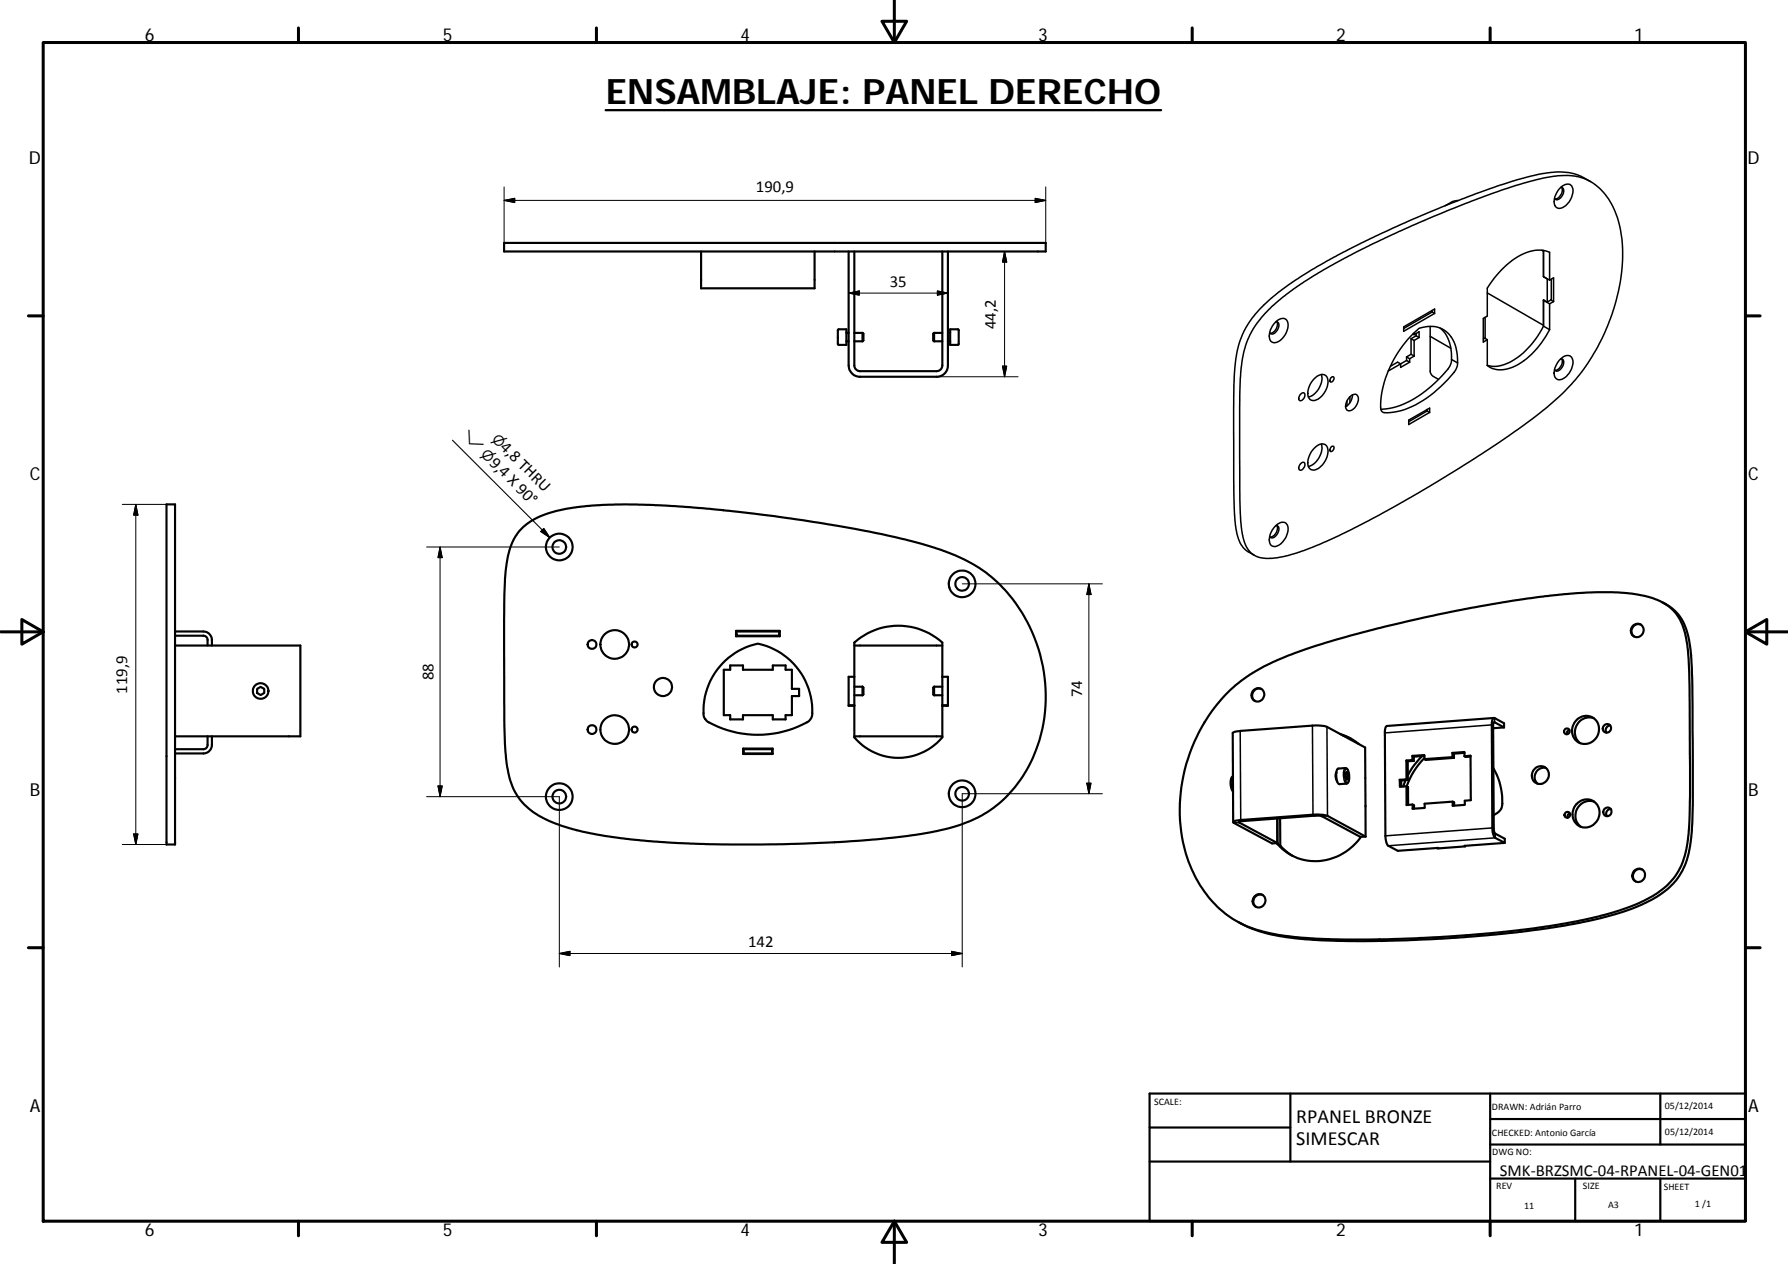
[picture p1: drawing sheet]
<svg xmlns="http://www.w3.org/2000/svg" width="420mm" height="297mm" viewBox="0 0 420 297" stroke-linecap="round" stroke-linejoin="round" font-family="sans-serif">
<g fill="none" stroke="#000" stroke-width=".51">
<path d="M118.5 57.1h127.2v2h-127.2zM164.8 59.1v8.7h26.6v-8.7M221.4 59.1v26.8a1.37 1.37 0 0 1-1.3 1.3h-18a1.41 1.41 0 0 1-1.3-1.3v-26.8M222.7 59.1v26.8a2.62 2.62 0 0 1-2.6 2.6h-18a2.65 2.65 0 0 1-2.7-2.6v-26.8M197 77.4h1.9v3.6l-2-.1zM198.9 78.1l.5 .1M200.8 78.2h1.9M202.7 78.2l.2 .2v1.6l-.2 .2M202.7 78.2v2M219.5 78.2v2M219.5 78.2l-.2 .2v1.6l.2 .2M219.5 78.2h1.9"/>
<path d="M223.3 77.4l2 .1-.1 3.5h-1.9zM223.3 78.1l-.6 .1M199.4 80.2l-.5 .1M200.8 80.2h1.9M219.5 80.2h1.9M222.7 80.2l.6 .1M39.1 118.5h2v80h-2zM122.7 124.1a22.1 22.1 0 0 1 12.5-4.8l3.9-.5 7.2-.3 7 .2 9 .5 9 .8 10.9 1.3 18.6 3a166.2 166.2 0 0 1 18.1 4.2 36.6 36.6 0 0 1 17.3 10.2 36.7 36.7 0 0 1 4.2 43.7 28.6 28.6 0 0 1-19.7 12.8 198.7 198.7 0 0 1-34.6 3.1l-14.6 .2-12.2-.4-12.2-1-4.8-.6-4.7-.9a32.2 32.2 0 0 1-13.3-5.5 14.8 14.8 0 0 1-5.1-10.1l-.4-3.3-.3-6.1v-26.7a54.8 54.8 0 0 1 1-13.7 12 12 0 0 1 3.2-6.1zM41.1 151.7h29.5v21.3h-29.5M41.1 148.4h6.7a2 2 0 0 1 2 2v1.3M41.1 149.4h6.9l.4 .2 .4 .6v1.5M169.7 156a15.8 15.8 0 0 1 8.4-4.7 16.1 16.1 0 0 1 12.7 17l-.3 .7a3.1 3.1 0 0 1-1.9 1.3 23.6 23.6 0 0 1-22.6-1l-.5-.6a15.4 15.4 0 0 1 4.2-12.7z"/>
<path d="M170.1 157.4h1.5v-1h3v1h7v-1h3v1h1.5v4.5h1.7v1.7h-1.7v4.5h-1.5v1h-3v-1h-7v1h-3v-1h-1.5zM173 149.4h.1M173 148.4h10.2M173 148.3h10.2v1.2h-10.2zM173.1 148.4v1h10M183.1 149.4h.1M183.1 148.4v1M200.8 159h-1.4v6.9h1.4M200.8 151a15.5 15.5 0 0 1 20.6 0v22.3a13.5 13.5 0 0 1-20.6 0zM200.8 151.7h20.6M221.4 159h1.3v6.9h-1.3M383.8 146.9a1.54 1.54 0 0 1 2.5 1.1 1.54 1.54 0 0 1-2.2 1.6 1.57 1.57 0 0 1-.3-2.7z"/>
<path d="M385.6 146.8a1.62 1.62 0 0 0-2 .7 1.62 1.62 0 0 0 .5 2.1M390.7 141.5a11.1 11.1 0 0 1 6.3 9.3l.2 1.7a210.8 210.8 0 0 1 .6 21.7v7.5a103.1 103.1 0 0 1-.6 17.1 16.4 16.4 0 0 1-10.3 13.3l-4.7 1.9-6.2 1.8-8.5 1.8-10.9 1.5-12.8 1.2-13.3 .7-11.4 .2-8.6-.2a49.6 49.6 0 0 1-17.4-3.2l-2.1-1.1M48.8 173v2.3l-.2 .4-.6 .3-6.9 .1M49.8 173v2a2.04 2.04 0 0 1-2 2.1h-6.7M60.4 161.9l.8-.5 .9 .5v1l-.9 .4-.8-.4zM174.6 177.1h7M174.6 176.1h7M174.6 175.9h7v1.3h-7zM174.8 176.1v1M181.4 176.1v1M199.4 165.7h1.4M200.8 161.4h1.9"/>
<path d="M200.8 163.4h1.9M200.8 173h20.6M202.7 161.4l.2 .2v1.6l-.2 .2M202.7 161.4v2M219.5 161.4v2M219.5 161.4h1.9M219.5 163.4h1.9M219.5 161.4l-.2 .2v1.6l.2 .2M221.4 165.7h1.3M289.1 162.1a48.4 48.4 0 0 1 17.6-9.5l7.5-2.3 9.8-2.7 10.7-2.5 11.2-2.3 9.7-1.7 8.8-1.1 8.3-.7 6.3-.1a27.1 27.1 0 0 1 11.9 2.5 11.1 11.1 0 0 1 5.4 8.9l.3 2.1 .3 5.4 .2 21.9a121.8 121.8 0 0 1-.6 18 16 16 0 0 1-9.6 13.4l-4.8 2-6.7 2-8 1.7-9.2 1.3-13.2 1.4-12.1 .7-11.3 .3-9.5-.1a56.3 56.3 0 0 1-19.4-3.1 25.8 25.8 0 0 1-13.6-15.8 39.1 39.1 0 0 1 7.9-37.5zM289.7 172.3l.1 20.9M289.7 172.3l.4-.3 1.3-.2 17-1.3 2.5 .1 .9 .2 9 4.9 .1 13.8"/>
<path d="M294.7 162.1a1.54 1.54 0 0 1 2.4 .8 1.54 1.54 0 0 1-1.6 2 1.53 1.53 0 0 1-1.4-1.1 1.53 1.53 0 0 1 .6-1.7zM296.4 161.9a1.61 1.61 0 0 0-2 .8 1.61 1.61 0 0 0 .5 2M314.9 172.5l2.3 .9 2.1 1.4M315.5 172.8l2 .8M330.5 178.7v4.4M330.5 178.7l.3 .2M330.8 178.9v4.4M331.9 177.6l2.8-.2v1M331.9 177.6v1M331.9 177.6l.3 .2M331.9 178.6l.3 .2M331.9 178.6l-1.4 .1"/>
<path d="M332.2 177.8v1M332.2 178.8l-1.4 .1M334.2 177.7l-1.9 2.1-1.5 2.4M334.7 177.6l-2.5 .2M334.7 178.1a17.7 17.7 0 0 0-4.2 6.7M341.3 176.9v1M341.3 176.9l2.8-.2v1M341.3 176.9l.4 .2M341.3 177.9l.4 .2M341.3 177.9l-6.6 .5M341.7 177.1v1M341.7 178.1l-6.6 .5-.4-.2"/>
<path d="M344.1 176.9l-2.4 .2M344.1 177.7l1.5-.1v10.4l-1.4 .2v.9l-2.8 .3v-1M344.1 177.7l.4 .2 1.1-.1M351.1 168.7l-25.2 1.9a1.56 1.56 0 0 0-.5 1.6l.2 24.6a2.92 2.92 0 0 0 .6 2l2.3 1.1 9.6-.6M353.4 170.9l-2.5 .2M353.4 170.9l-2.2-1.2-.2 .1-.1 .7 .1 24.5 .3 .8 2.3 1.3v1l-9.4 .7h.1M353.4 170.9v-.9l-2.2-1.3a.92 .92 0 0 0-.6 1.3l.1 24.9a3.1 3.1 0 0 0 .7 2l2.2 1.2M368.8 171.5l-.6 .5v.5M370.7 169a3.1 3.1 0 0 1 4.3 .2 3.1 3.1 0 0 1 0 4.4 3.1 3.1 0 0 1-4.7 .4 3.1 3.1 0 0 1 .1-4.7zM374.5 168.8a3.4 3.4 0 0 0-4 1.6 3.4 3.4 0 0 0 .8 4.3M378.4 170.5a1.09 1.09 0 0 0-.9 1.7M289.7 182.5a2.48 2.48 0 0 0-.3 2.8l.4 .7"/>
<path d="M300.2 192.3v6M300.2 198.3l.7 .4M300.8 192.3l.1 6.4M300.9 198.7l1.1 1.1 1.8 1.4M314.3 180.7l1.9-.2a2.21 2.21 0 0 1 .8 2.1v.3a1.13 1.13 0 0 1-.6 1.2l-1.6 .2a2.94 2.94 0 0 1-.7-3zM316.5 181.4l.3 .6v.9l-.3 .4-.3-.7v-.9zM316.8 182h-.6M316.8 182.9h-.5M319.6 196.7a6.7 6.7 0 0 1-2.4 2.8 12.2 12.2 0 0 1-17-1.2M320.9 189.4v7.2M320.9 196.6l-9-4.9-1.2-.2h-2.2l-17.3 1.2a1.23 1.23 0 0 0-1.4 .6l9.1 4.9 1.3-.1-9-4.8v-.2l19-1.4 9.4 5M320.9 196.6l-1.3 .1"/>
<path d="M328.9 183.3l.1 1.6 1.5-.1M328.9 183.3l.4 .1M329.3 183.4v1.4M330.3 183.3l-.6 1.5M330.5 183.1l-1.6 .2M330.5 184.8v4.4l1.4-.1 .4 .2v.7M330.5 184.8l.4 .2v4.2M330.5 183.1l.3 .2M330.8 183.3l-1.5 .1M331.9 189.1v1l2.9-.2v-1l6.6-.5 .3 .2v.7M344.3 198.8v.1l-6.5 .5v-.1M350.9 180.5a14.5 14.5 0 0 1 1.9 9.4l-.6 .9-1.2 .8"/>
<path d="M360.6 180.7a2 2 0 0 1 3 .1 2 2 0 0 1-.5 3 1.97 1.97 0 0 1-2.8-.3 1.97 1.97 0 0 1 .3-2.8zM363.3 180.5a2.17 2.17 0 0 0-2.4 1.1 2.17 2.17 0 0 0 .4 2.6M368.9 191.2l-.4 .3-.1 .7M370.5 188.9a3.1 3.1 0 0 1 4.6 0 3.1 3.1 0 0 1-.4 4.6 3.1 3.1 0 0 1-4.3 .1 3.1 3.1 0 0 1-.2-4.3zM374.6 188.4a3.4 3.4 0 0 0-4 1.6 3.4 3.4 0 0 0 .8 4.3M378.5 190.1a1.04 1.04 0 0 0-1 .6 1.04 1.04 0 0 0 .1 1.1M296.7 210.3a1.6 1.6 0 0 0-2 .8 1.6 1.6 0 0 0 .5 2M384 204.7a1.53 1.53 0 0 1 2.5 .3 1.53 1.53 0 0 1-1.2 2.2 1.49 1.49 0 0 1-1.6-.8 1.49 1.49 0 0 1 .3-1.7zM385.9 204.3a1.62 1.62 0 0 0-2 .8 1.62 1.62 0 0 0 .5 2.1M270.1 257h140.1v30h-140.1zM303.2 257v16M350.2 257v30"/>
<path d="M390.2 257v12M270.1 265h33.1M270.1 273h80.1M350.2 277h60M350.2 269h60M350.2 263h60M370.2 277v10M390.2 277v10"/>
<circle cx="131.4" cy="128.6" r="3.1"/>
<circle cx="131.4" cy="128.6" r="1.6"/>
<circle cx="226.1" cy="137.2" r="3.1"/>
<circle cx="226.1" cy="137.2" r="1.6"/>
<circle cx="139.1" cy="151.5" r="1.03"/>
<circle cx="144.5" cy="151.5" r="3.4"/>
<circle cx="149.1" cy="151.4" r=".7"/>
<circle cx="61.3" cy="162.4" r="1.83"/>
<circle cx="139.1" cy="171.4" r="1.04"/>
<circle cx="144.5" cy="171.5" r="3.4"/>
<circle cx="149.1" cy="171.4" r=".7"/>
<circle cx="155.8" cy="161.5" r="2.13"/>
<circle cx="368.2" cy="171.8" r=".67"/>
<circle cx="377.6" cy="171.1" r=".99"/>
<circle cx="131.4" cy="187.2" r="3.1"/>
<circle cx="131.4" cy="187.2" r="1.6"/>
<circle cx="226.1" cy="186.6" r="3.1"/>
<circle cx="226.1" cy="186.5" r="1.6"/>
<circle cx="368.3" cy="191.4" r=".67"/>
<circle cx="377.7" cy="190.7" r=".99"/>
<circle cx="295.9" cy="211.6" r="1.55"/>
</g>
<g fill="none" stroke="#000" stroke-width=".36">
<path d="M342.7 47.1l-1.5 .3-1.7 1M362.3 58.8l.4 .3M362.7 58.8v6.2M366.7 44.1a1.77 1.77 0 0 1 2.6-.4 3.9 3.9 0 0 1-1.1 4.4 1.7 1.7 0 0 1-2.8 .2 4.2 4.2 0 0 1 1.3-4.2zM366.8 44a.97 .97 0 0 1 .5 1.7 1.38 1.38 0 0 1-1.9 1.1l-.1-.2M367 44a2.03 2.03 0 0 1-1.6 2.7M373.8 42.7l-1.4-.8a13.7 13.7 0 0 0-9.9-1.1l-5.9 1.4-4.8 1.5-8.2 3.1-11.8 4.8-8.7 3.9-9.6 4.9-5.3 3-6 4a28.6 28.6 0 0 0-10.4 11.6 34.8 34.8 0 0 0-1.9 13.2v5.1a300.7 300.7 0 0 0 .5 26.4 7.6 7.6 0 0 0 2.9 6l1.4 .8M298.2 72.7l4.3-3.7 6-4 6.9-4 7.4-3.8 9-4.2 14.2-5.8 10.1-3.6 6.2-1.7a16.6 16.6 0 0 1 10.8 .4 14.3 14.3 0 0 1 7.3 9.9 38.3 38.3 0 0 1-1.5 21.5 48.4 48.4 0 0 1-18.3 24.3l-6 4.4-8.4 5.5-10.3 6.4-6.2 3.6-8 4.4-7 3.5-4.8 2.2-5.9 2.2a13.7 13.7 0 0 1-8.9 .5 6.5 6.5 0 0 1-3.2-5.6l-.1-.4a134.6 134.6 0 0 1-.5-17v-9.8a74.5 74.5 0 0 1 .7-14 20.2 20.2 0 0 1 6.2-11.2zM299.8 75.7a1.66 1.66 0 0 1 2.7-.2 4.2 4.2 0 0 1-3 5 1.58 1.58 0 0 1-1.1-2.3l.5-1.5zM299.8 75.6a.96 .96 0 0 1 .8 .7 .96 .96 0 0 1-.3 .9 1.36 1.36 0 0 1-1.8 1.1l-.1-.1M300 75.6a2.01 2.01 0 0 1-1.6 2.7M329.9 76.8l7.2-4.2v1.1l-7.2 4.2z"/>
<path d="M331.5 79a5.5 5.5 0 0 1 5.8-2.2 6.6 6.6 0 0 1 5.1 6.2 5.3 5.3 0 0 1-.5 4.2 26 26 0 0 1-13.4 9.5l-2.4 .3a1.4 1.4 0 0 1-1.4-.3l-.1-.2a19 19 0 0 1 2.5-11.2 26.8 26.8 0 0 1 4.4-6.3zM331.6 79.6l.7 .4M331.6 79.6v3.6M332 78.5l.3 .1M332.3 78.2v.4M332.3 78.6l1.2-.6v1.3M332.8 78.9l-1.2 .7M332.8 78.9l.7 .4M332.8 78.4v.5M333.5 79.3l-1.2 .7M336.1 79l4.8 2.9M336.1 76.7v10.7l.5 .9 1.4 .9"/>
<path d="M336.5 73.3l.6 .4M336.5 73.3l-6.6 3.9M336.5 72.9v.4M338.4 77.1a8.7 8.7 0 0 1 2.7 7.4M348.9 79.5l.6 .3M349 74.6v4.8l-.4 .3M349.5 68.8l13.2 7.7M362.7 76.6a18.4 18.4 0 0 1-9.2 9.1l-1.8 .4h-1.1l-1.1-.2M362.7 76.6l1.4 .9M362.7 65l1.4 .8M362.7 65l.9 .6v5.4M362.8 70.5l-.1 .1 1.4 .8"/>
<path d="M363.6 71l-.9-.5v6.1M364.1 77.5a18.2 18.2 0 0 1-9.2 9 5.5 5.5 0 0 1-5.4-.6v-6.1M364.1 65.8v-6.5a7.9 7.9 0 0 0-7.3 .9 22.4 22.4 0 0 0-7.3 7.5v6.6l-.9 .5v5.6l.9-.6M364.1 71.4v6.1M364.1 65.8l1-.5v5.6M364.5 70.5l.6 .4M364.5 65.6v4.8l-.9 .6M365.1 70.9l-1 .5M305.7 92.6a.57 .57 0 0 1 .8-.2 .57 .57 0 0 1 .1 .9 .9 .9 0 0 1-1.3 .7l-.1-.5zM308.8 89a1.88 1.88 0 0 1 3-.4 4.6 4.6 0 0 1-3 5.5 1.54 1.54 0 0 1-1.5-2 5.4 5.4 0 0 1 1.5-3.1zM310.5 88a4.7 4.7 0 0 1-3 5.3M312.8 88.8a.4 .4 0 0 1 .6-.2 .4 .4 0 0 1 0 .6 .47 .47 0 0 1-.3 .6 .47 .47 0 0 1-.6-.3z"/>
<path d="M316.5 94.2v1.2M317.1 93.4a1.26 1.26 0 0 1 1.9-.4 2.77 2.77 0 0 1-2.1 3.5 1.49 1.49 0 0 1-.4-2.3zM317.2 93.2v1.4M317.8 92.8a3.2 3.2 0 0 1-1.6 2.8M330.5 83.9l.7 .4M330.5 84.7l.7 .4M330.5 84.7l-4.3 2.5M330.5 83.9v.8M331 98.7l4.9-2.8v1l-4.9 2.9zM331.2 85.1l-2.1 1.2v-.8l-.7-.4-1.7 1M331.2 84.3v.8M331.6 83.2l.7 .5"/>
<path d="M331.6 83.2l-1.1 .7M332.3 80v3.7M332.3 83.7l-1.1 .6M335.4 96.6l.5 .3M335.4 96.2v.4M335.4 96.6l-4.4 2.5M341.1 84.5l1.4 .8M341.1 84.5l-.3 1.3a26.1 26.1 0 0 1-13.3 10l-3 .4M366.7 84.4a1.64 1.64 0 0 1 2.7-.2 4.2 4.2 0 0 1-3 5.1 1.6 1.6 0 0 1-1.1-2.4l.4-1.1zM366.8 84.3a.85 .85 0 0 1 .6 1.4 1.71 1.71 0 0 1-1.8 1.4l-.3-.2M367 84.3a2.04 2.04 0 0 1-1.6 2.7M305.7 108.9a.57 .57 0 0 1 .8-.2 .57 .57 0 0 1 .1 .9 .9 .9 0 0 1-1.3 .7l-.1-.5z"/>
<path d="M308.8 105.3a1.9 1.9 0 0 1 3-.4 4.6 4.6 0 0 1-3 5.6 1.55 1.55 0 0 1-1.5-2.1 5.6 5.6 0 0 1 1.5-3.1zM310.5 104.3a4.7 4.7 0 0 1-3 5.3M312.8 105.1a.45 .45 0 0 1 .7-.1 .45 .45 0 0 1-.2 .7l-.1 .2a.41 .41 0 0 1-.6 .2 .41 .41 0 0 1 0-.7zM299.8 123.6a1.63 1.63 0 0 1 2.7-.2 4.2 4.2 0 0 1-3 5 1.6 1.6 0 0 1-1.1-2.3l.5-1.5zM299.8 123.5a.95 .95 0 0 1 .8 .7 .95 .95 0 0 1-.3 .9 1.36 1.36 0 0 1-1.8 1.1l-.1-.1M300 123.5a2.05 2.05 0 0 1-1.6 2.7M291.4 171.8l.2 20.9 .4 .3M308.4 170.5l.1 21 .5 .2M311.8 170.8l.1 20.9-1.2 .1M350.9 170.5l-.3-.2-25.2 1.9M351.2 168.7v1h-.1M289.7 182.5a3.4 3.4 0 0 0 .1 3.4"/>
<path d="M291.2 193.1v.2l-1.3 .1M314 181.5a1.65 1.65 0 0 0 .2 2M316.2 180.5a3.2 3.2 0 0 0-.1 3.4l.3 .2M316.3 180.7a2.7 2.7 0 0 1 .6 2.8l-.2 .4a1.12 1.12 0 0 1-.7-1.3 2.25 2.25 0 0 1 .3-1.9zM351 194.7l-.3-.1-25.1 1.8M351.4 195.9v1l-25.2 1.9M324.2 220.7l.6 .4"/>
</g>
<g fill="#000">
<circle cx="314" cy="181.5" r=".25"/>
<circle cx="314.2" cy="183.5" r=".25"/>
</g>
<g fill="none" stroke="#000" stroke-width=".71">
<path d="M10.1 10h400.1v277h-400.1zM70.1 6.6v3.4M140.2 6.6v3.4M207.3 5h5.8l-2.9 5zM210.2 0v10M280.2 6.6v3.4M350.2 6.6v3.4M6.7 74.2h3.4M410.2 74.2h3.4M.2 148.5h9.9M5.1 145.6l5 2.9-5 2.9zM410.2 148.5l5-2.9v5.8z"/>
<path d="M410.2 148.5h9.9M6.7 222.7h3.4M410.2 222.7h3.4M70.1 287v3.4M140.2 287v3.4M210.2 287l2.9 5h-5.8zM210.2 287v10M280.2 287v3.4M350.2 287v3.4"/>
</g>
<path d="M142.3 25.9h130.5" fill="none" stroke="#000" stroke-width=".53"/>
<g fill="none" stroke="#000" stroke-width=".23">
<path d="M118.5 43.9v13.2M118.5 47.1l2.5-.5v1zM118.5 47.1h127.2M232.9 59.1h12.8M236.1 59.1v29.4M236.1 59.1l.5 2.5h-1zM243.3 46.6l2.4 .5-2.4 .5zM245.7 43.9v13.2M199.4 68.9l2.5-.5v1zM199.4 68.9h23.3M220.3 68.4l2.4 .5-2.4 .5zM220.1 88.5h19.1"/>
<path d="M235.6 86h1l-.5 2.5zM28.7 118.5h10.4M31.9 118.5v80M31.9 118.5l.5 2.6h-1zM100.2 128.5h31.2M103.4 128.5v58.7M103.4 128.5l.5 2.5h-1zM226.1 137.2h32.9M255.9 137.2v49.3M255.9 137.2l.5 2.5h-1zM28.7 198.5h10.4M31.4 196h1l-.5 2.5z"/>
<path d="M100.2 187.2h31.2v40M102.9 184.7h1l-.5 2.5zM255.4 184h1l-.5 2.5zM259 186.5h-32.9v40.7M131.4 224.1l2.5-.5v1zM131.4 224.1h94.7M223.6 223.6l2.5 .5-2.5 .5z"/>
</g>
<g fill="#000" stroke="#000" stroke-width=".23">
<path d="M118.5 47.1l2.5-.5v1zM243.3 46.6l2.4 .5-2.4 .5zM199.4 68.9l2.5-.5v1zM220.3 68.4l2.4 .5-2.4 .5zM236.1 59.1l.5 2.5h-1zM235.6 86h1l-.5 2.5zM31.9 118.5l.5 2.6h-1zM103.4 128.5l.5 2.5h-1zM255.9 137.2l.5 2.5h-1zM31.4 196h1l-.5 2.5zM102.9 184.7h1l-.5 2.5zM255.4 184h1l-.5 2.5z"/>
<path d="M131.4 224.1l2.5-.5v1zM223.6 223.6l2.5 .5-2.5 .5z"/>
</g>
<path d="M106.3 103.4l22.9 22.9M127.8 124.2l1.4 2.1-2.1-1.4z" fill="none" stroke="#000" stroke-width=".25"/>
<path d="M127.8 124.2l1.4 2.1-2.1-1.4z" fill="#000" stroke="#000" stroke-width=".25"/>
<text font-size="8.2" x="142.3" y="24.6">ENSAMBLAJE: PANEL DERECHO</text>
<g font-size="4.7">
<text x="304.6" y="263.8">RPANEL BRONZE</text>
<text x="304.6" y="269.2">SIMESCAR</text>
</g>
<g font-size="4.2">
<text x="34" y="9.6">6</text>
<text x="104" y="9.6">5</text>
<text x="174" y="9.6">4</text>
<text x="244" y="9.6">3</text>
<text x="314" y="9.6">2</text>
<text x="384" y="9.6">1</text>
<text x="6.8" y="38.7">D</text>
<text x="410.6" y="38.7">D</text>
<text x="7" y="112.9">C</text>
<text x="410.8" y="112.9">C</text>
<text x="7" y="187.1">B</text>
<text x="410.8" y="187.1">B</text>
<text x="7" y="261.3">A</text>
<text x="410.8" y="261.3">A</text>
<text x="34" y="290.4">6</text>
<text x="104" y="290.4">5</text>
<text x="174" y="290.4">4</text>
<text x="244" y="290.4">3</text>
<text x="314" y="290.4">2</text>
<text x="384" y="290.4">1</text>
</g>
<g font-size="3.9">
<text x="177.6" y="45">190,9</text>
<text x="209.1" y="67.3">35</text>
<text x="234" y="77.3" transform="rotate(-90 234 77.3)">44,2</text>
<text x="117.4" y="105.3" transform="rotate(45 117.4 105.3)">4,8 THRU</text>
<text x="114.8" y="108.9" transform="rotate(45 114.8 108.9)">9,4 X 90°</text>
<text x="101.9" y="159.9" transform="rotate(-90 101.9 159.9)">88</text>
<text x="29.9" y="163" transform="rotate(-90 29.9 163)">119,9</text>
<text x="254.3" y="163.9" transform="rotate(-90 254.3 163.9)">74</text>
<text x="175.8" y="222.5">142</text>
<text x="352.5" y="276.2">SMK‐BRZSMC‐04‐RPANEL‐04‐GEN01</text>
</g>
<g font-size="3.3">
<text x="108.4" y="102.5" transform="rotate(45 108.4 102.5)">⌵</text>
<text x="112.9" y="107" transform="rotate(45 112.9 107)">⌀</text>
<text x="115.4" y="103.3" transform="rotate(45 115.4 103.3)">⌀</text>
</g>
<g font-size="2.4">
<text x="271.2" y="259.7">SCALE:</text>
<text x="350.6" y="260.9">DRAWN: Adrián Parro</text>
<text x="391.2" y="260.6">05/12/2014</text>
<text x="350.6" y="267">CHECKED: Antonio García</text>
<text x="391.2" y="266.6">05/12/2014</text>
<text x="350.7" y="271.4">DWG NO:</text>
<text x="351.6" y="279.3">REV</text>
<text x="372" y="279.4">SIZE</text>
<text x="391" y="279.6">SHEET</text>
<text x="358.2" y="284.1">11</text>
<text x="377.9" y="283.8">A3</text>
<text x="398.3" y="283.8">1 /1</text>
</g>
</svg>
